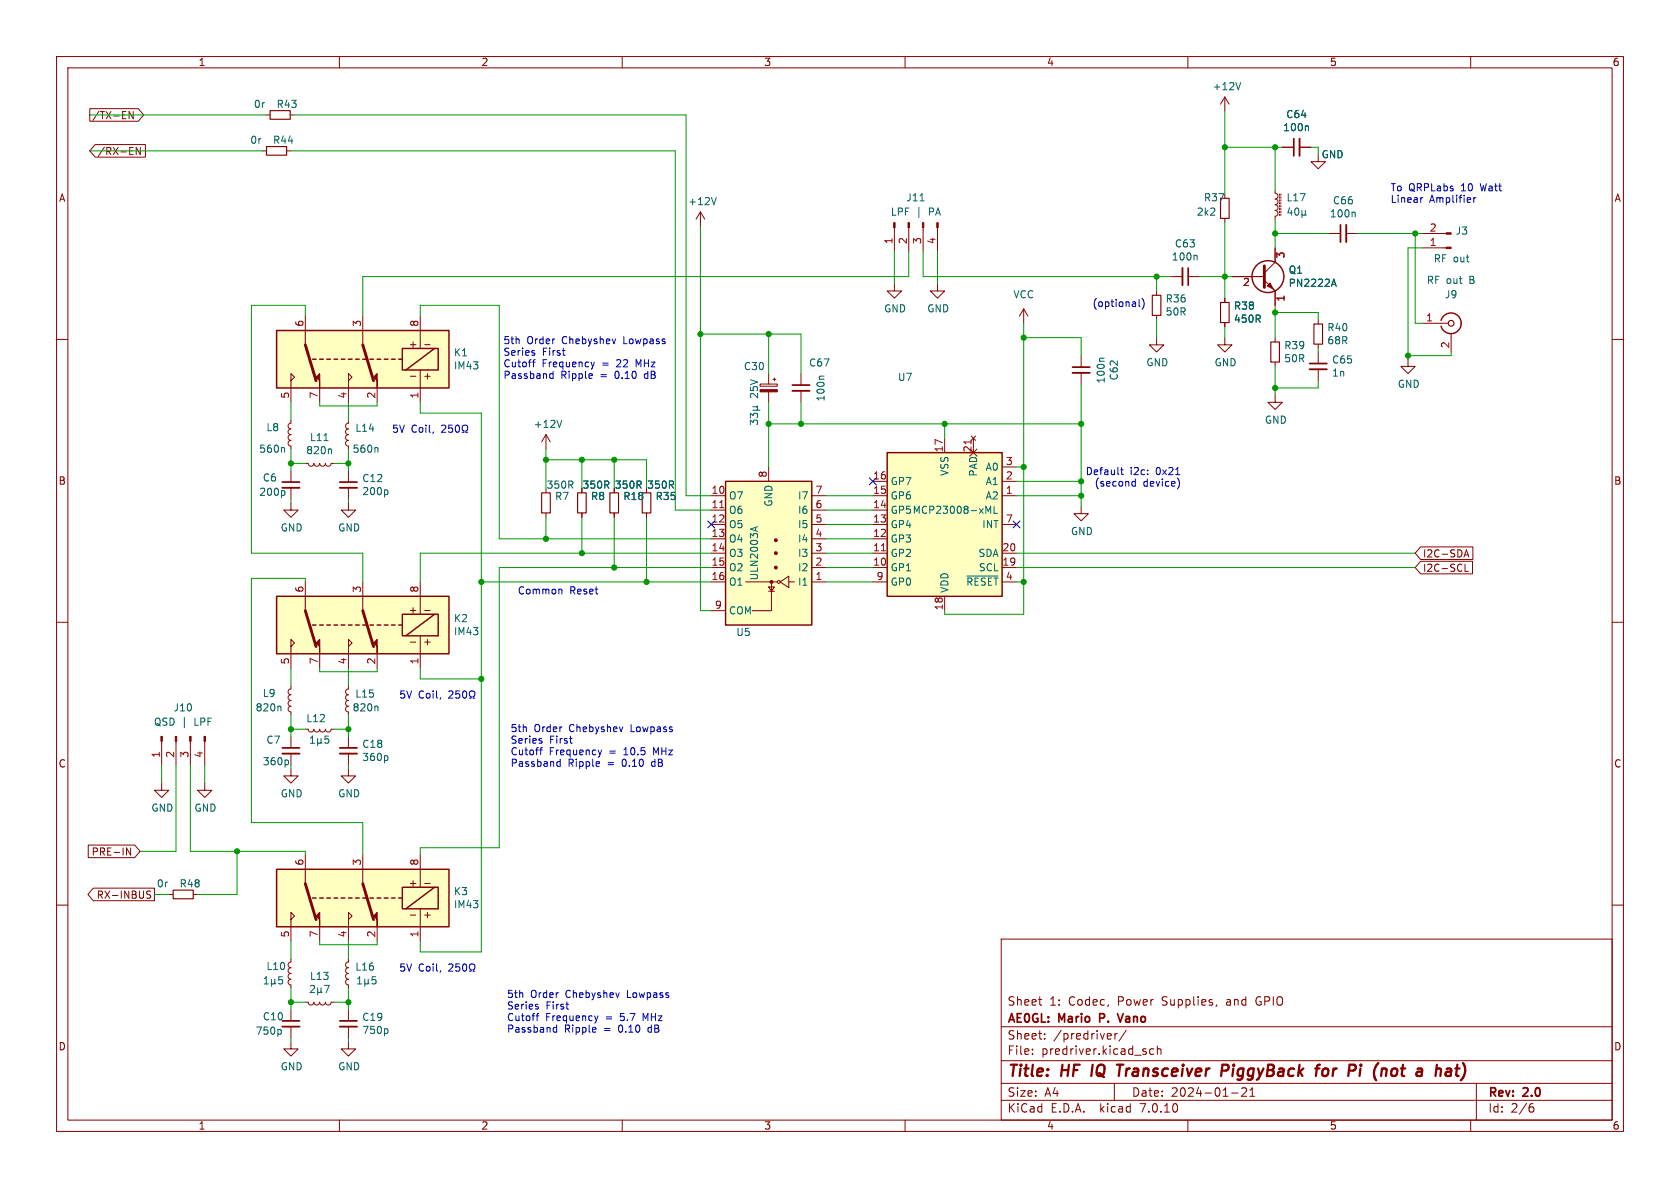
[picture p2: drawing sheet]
<svg xmlns="http://www.w3.org/2000/svg" width="297mm" height="210mm" viewBox="0 0 297 210" stroke-linecap="round" stroke-linejoin="round" font-family="sans-serif">
<g fill="none" stroke="#840000" stroke-width=".18">
<path d="M10 10h277v190h-277zM12 12h273v186h-273zM15.9 19.2h8.6l.9 1.1-.9 1.1h-8.6zM23.5 19.7v1.3l-.7-1.3v1.3M60 10v2M110 10v2M160 10v2M210 10v2M216.5 17.1v2.6M216.5 17.1l-.7 1.3M216.5 17.1l.8 1.3M260 10v2"/>
<path d="M16.8 25.6h8.9v2.2h-8.9l-.9-1.1zM24.8 26.1v1.2l-.7-1.2v1.2M46.4 26.7h.7M47 20.3h.8M50.7 26.7h.7M51.3 20.3h.8M123.8 37.5l-.7 1.2M123.8 37.5v2.5M123.8 37.5l.8 1.2M216.5 38.6v.8M225.4 33.7v.5l.4 .1 .1 .4-.1 .3-.4 .2 .4 .1 .1 .4-.1 .4-.4 .1 .4 .1 .1 .4-.1 .4-.4 .1 .4 .2 .1 .3-.1 .4-.4 .1v.5M226.2 34.3v.2"/>
<path d="M226.2 34.8v.3M226.2 35.3v.3M226.2 35.8v.3M226.2 36.3v.3M226.2 36.8v.3M226.2 37.3v.3M226.2 37.8v.3M226.4 34.3v.2M226.4 34.8v.3M226.4 35.3v.3M226.4 35.8v.3M226.4 36.3v.3"/>
<path d="M226.4 36.8v.3M226.4 37.3v.3M226.4 37.8v.3M226.7 26h2M229.7 26h2.1M233 27.3v1.3h1.3l-1.3 1.2-1.2-1.2h1.2M10 60h2M54 55.9v5.1M64.1 55.9v5.1M74.3 55.9v5.7M158.1 50.2v1.2h1.3l-1.3 1.3-1.3-1.3h1.3M158.1 40.2v4.3"/>
<path d="M160.7 40.2v4.3M163.2 40.2v4.3M165.7 50.2v1.2h1.3l-1.3 1.3-1.2-1.3h1.2M165.7 40.2v4.3M181 54.6l-.8 1.3M181 54.6v2.6M181 54.6l.7 1.3M204.5 59.7v1.3h1.2l-1.2 1.2-1.3-1.2h1.3M204.5 51.4v.8M204.5 55.8v.7M207 48.9h2M210.1 48.9h2"/>
<path d="M216.5 59.7v1.3h1.3l-1.3 1.2-1.2-1.2h1.2M216.5 52.7v.8M216.5 57v.8M217.8 48.9h5.7M223.5 49.5l1.9 1.9v2.6M224.8 50.8l.5 .5M225.4 43.8v2.6l-1.9 1.9M225.4 59.7v.8M233 56.5v.8M234.9 41.3h2.1M238 41.3h2M251.5 41.3h4.2"/>
<path d="M251.5 57.2h4.5M251.5 43.8h4.2M256.5 58.9v3.3M285 60h2M51.4 67.3l.7-.6-.7-.7v5.1M51.4 74.3v.5l-.3 .1-.2 .4 .2 .4 .3 .1-.3 .2-.2 .3 .2 .4 .3 .1-.3 .2-.2 .3 .2 .4 .3 .2-.3 .1-.2 .3 .2 .4 .3 .2v.5M56.5 68.6v2.5M61.6 67.3l.6-.6-.6-.7v5.1M61.6 74.3v.5l-.3 .1-.2 .4 .1 .4 .4 .1-.3 .2-.2 .3 .1 .4 .4 .1-.3 .2-.2 .3 .1 .4 .4 .2-.3 .1-.2 .3 .1 .4 .4 .2v.5M66.7 68.6v2.5M72.5 66.5h1M74.3 65.4v5.7"/>
<path d="M75.1 60.9h.9M96.5 76.8v2.6M96.5 76.8l-.7 1.3M96.5 76.8l.8 1.3M134.4 67.9h3v.4h-3zM135.9 66v1.9M135.9 69.3v1.8M136.7 67.1h.5M136.9 66.8v.5M141.6 66v2.1M141.6 69.1v2M167 77.5v2.5"/>
<path d="M171.4 79.4l1.3 1.2M171.7 77.1l.8 .8M172.1 77.5v2.5M172.5 77.1l-.8 .8M172.7 79.4l-1.3 1.2M191.1 62.9v2M191.1 65.9v2M225.4 69.9v1.2h1.3l-1.3 1.3-1.2-1.3h1.2M225.4 64v.8M233 60.8v.8M233 62.2v2.1M233 65.3v2"/>
<path d="M248.9 63.5v1.3h1.3l-1.3 1.2-1.3-1.2h1.3M51.4 88.9v1.3h1.3l-1.3 1.2-1.2-1.2h1.2M51.4 83.2v2M51.4 86.2v2.1M54 81.9h.5l.1 .4 .4 .1 .3-.1 .2-.4 .1 .4 .4 .1 .4-.1 .1-.4 .2 .4 .3 .1 .4-.1 .1-.4 .2 .4 .3 .1 .4-.1 .1-.4h.6M61.6 88.9v1.3h1.3l-1.3 1.2-1.3-1.2h1.3M61.6 83.2v2M61.6 86.2v2.1M96.5 90.7v.7M102.9 90.7v.7M108.6 90.7v.7M114.3 90.7v.7"/>
<path d="M125.7 87.6h2.6M125.7 97.8h2.6M125.7 95.3h2.6M125.7 92.7h2.6M125.7 90.2h2.6M135.9 82.6v2.5M143.5 87.6h2.5M143.5 97.8h2.5M143.5 95.3h2.5M143.5 92.7h2.5M143.5 90.2h2.5M154.3 87.6h2.5"/>
<path d="M154.3 97.8h2.5M154.3 95.3h2.5M154.3 92.7h2.5M154.3 90.2h2.5M154.3 85.1h2.5M177.2 87.6h2.5M177.2 97.8h2.5M177.2 92.7h2.5M177.2 85.1h2.5M177.2 82.6h2.5M191.1 89.5v1.3h1.3l-1.3 1.3-1.2-1.3h1.2M251.1 99.2h9.2v2.2h-9.2l-.9-1.1z"/>
<path d="M251.1 96.7h9.3v2.2h-9.3l-.9-1.1zM258.8 98.5l.4-1.3 .5 1.3M258.9 98.1h.6M259 99.7v1.3h.6M10 110h2M51.4 114.3l.7-.6-.7-.7v5.1M54 102.9v5.1M56.5 115.6v2.5M61.6 114.3l.6-.6-.6-.7v5.1M64.1 102.9v5.1M66.7 115.6v2.5M72.5 113.5h1"/>
<path d="M74.3 102.9v5.7M74.3 112.4v5.7M75.1 107.9h.9M125.7 108h2.6M125.7 100.3h2.6M125.7 102.9h2.6M131.8 102.9h5.6M135.9 103.8h1l-.5 .7zM135.9 104.5h1M136.4 102.9v5.1h-3.4M137.9 102.9l1.5-1v2zM139.4 102.9h1.1"/>
<path d="M143.5 100.3h2.5M143.5 102.9h2.5M154.3 100.3h2.5M154.3 102.9h2.5M167 105.4v2.6M177.2 100.3h2.5M177.2 102.9h2.5M285 110h2M28.6 138.4v1.3h1.2l-1.2 1.3-1.3-1.3h1.3M28.6 131v4.3M31.1 131v4.3M33.7 131v4.3"/>
<path d="M36.2 138.4v1.3h1.3l-1.3 1.3-1.3-1.3h1.3M36.2 131v4.3M51.4 121.3v.5l-.3 .1-.2 .4 .2 .4 .3 .1-.3 .1-.2 .4 .2 .4 .3 .1-.3 .2-.2 .3 .2 .4 .3 .1-.3 .2-.2 .3 .2 .4 .3 .2v.5M51.4 135.9v1.3h1.3l-1.3 1.2-1.2-1.2h1.2M51.4 130.2v2M51.4 133.2v2.1M54 128.9h.5l.1 .3 .4 .2 .3-.1 .2-.4 .1 .3 .4 .2 .4-.1 .1-.4 .2 .3 .3 .2 .4-.1 .1-.4 .2 .3 .3 .2 .4-.1 .1-.4h.6M61.6 121.3v.5l-.3 .1-.2 .4 .1 .4 .4 .1-.3 .1-.2 .4 .1 .4 .4 .1-.3 .2-.2 .3 .1 .4 .4 .1-.3 .2-.2 .3 .1 .4 .4 .2v.5M61.6 135.9v1.3h1.3l-1.3 1.2-1.3-1.2h1.3M61.6 130.2v2M61.6 133.2v2.1M10 160h2"/>
<path d="M15.6 149.4h8.2l1 1.1-1 1.1h-8.2zM16.5 157h10.8v2.2h-10.8l-1-1.1zM22.4 149.9l.7 1.3v-1.3M25.9 157.9l.7 .5-.2 .4-.5-.1M26.6 157.6l-.4-.1-.3 .3M29.8 158.1h.8M34.2 158.1h.7M54 151.1v5.1M64.1 151.1v5.1M74.3 151.1v5.7M75.1 156.2h.9M285 160h2"/>
<path d="M51.4 162.6l.7-.7-.7-.6v5.1M51.4 169.5v.6l-.3 .1-.2 .3 .2 .4 .3 .2-.3 .1-.2 .4 .2 .3 .3 .2-.3 .1-.2 .4 .2 .3 .3 .2-.3 .1-.2 .4 .2 .4 .3 .1v.5M51.4 178.4v2.1M54 177.2h.5l.1 .3 .4 .2 .3-.2 .2-.3 .1 .3 .4 .2 .4-.2 .1-.3 .2 .3 .3 .2 .4-.2 .1-.3 .2 .3 .3 .2 .4-.2 .1-.3h.6M56.5 163.8v2.6M61.6 169.5v.6l-.3 .1-.2 .3 .1 .4 .4 .2-.3 .1-.2 .4 .1 .3 .4 .2-.3 .1-.2 .4 .1 .3 .4 .2-.3 .1-.2 .4 .1 .4 .4 .1v.5M61.6 162.6l.6-.7-.6-.6v5.1M61.6 178.4v2.1M66.7 163.8v2.6M72.5 161.8h1M74.3 160.7v5.7M177 166h108v32h-108z"/>
<path d="M183.6 176.7h.6M184 177.7h.2M215.1 177.6l-.1 .3M51.4 184.2v1.2h1.3l-1.3 1.3-1.2-1.3h1.2M51.4 181.5v2M60 198v2M61.6 184.2v1.2h1.3l-1.3 1.3-1.3-1.3h1.3M61.6 181.5v2M110 198v2M160 198v2M177 194.5h108M177 191.5h108"/>
<path d="M177 187.5h108M177 181.5h108M182.5 186.3v.1M182.5 185.5v.1M184.7 183.6v.1M184.7 182.8v.1M196.4 182.8l.1 .3-.8 .1M197 191.5v3M197.1 182.7v1M197.5 182.7l-.3 .1-.1 .2M199.1 182.1l-1.3 2M204 185.5l-.5-.1-.3 .3v.4l.2 .2h.6"/>
<path d="M204.6 185.5l.2-.1 .4 .1v.9M204.6 184.9v1.5M210 198v2M217.7 193.2h1.2M220.3 192.4v.5l-.8 .9h.9M221 193.8h.8M221 192.7l.4-.4v1.5M260 198v2M261 191.5v6.5M270.6 195.7h.3l.3 .3-.1 .5-.5 .1M271 195.1l-.4 .1"/>
<circle cx="137.7" cy="102.9" r=".25"/>
</g>
<path d="M193.2 188.2l-.3 2M197.5 188.2h1.1M198 188.2l-.2 2M216 189.3h.8a.55 .55 0 0 0 .4-.5 .55 .55 0 0 0-.3-.6h-.8l-.2 2M233.8 189.3a.55 .55 0 0 1 .5-.4 .55 .55 0 0 1 .5 .4v.5a.57 .57 0 0 1-1 .2M246.2 189a.52 .52 0 0 1 .8 .1M247 189.8a.62 .62 0 0 1-.7 .4M254 189l.2-.1 .5 .1-.1 1.2M257.6 188.2l-.2 1.7M258.6 187.9a2.23 2.23 0 0 1 .1 2.5" fill="none" stroke="#840000" stroke-width=".4"/>
<g fill="none" stroke="#840000" stroke-width=".3">
<path d="M228.7 24.5v3.1M237 39.8v3M210.1 47.4v3M140.1 68.1h3M189.6 64.9h3.1M231.5 64.3h3.1M49.9 85.2h3.1M60.1 85.2h3M49.9 132.2h3.1M60.1 132.2h3M194.4 180h.6M195 179.2h-.6v1.5"/>
<path d="M197.6 179.2l.5 1.5 .5-1.5M49.9 180.5h3.1M60.1 180.5h3"/>
</g>
<g fill="none" stroke="#006464" stroke-width=".18">
<path d="M219.3 14.6l-.4 1.3M126.6 34.9l-.4 1.3M162.7 35.5h.7M228 36.7l-.3 .9h.8M228.3 37.2v.8M229 36.9l.2-.1a.68 .68 0 0 1 .4 .6 .68 .68 0 0 1-.4 .6l-.2-.1-.1-.3zM230.2 37.9l.1 .1h.3l.2-.1M230.2 37.2v1.3M230.8 37.9l.1 .1M230.8 37.2v.7M231.1 22.3l.2 .1v.7M239.4 37.5l.2 .2v.6"/>
<path d="M211.5 45.1l.1 .2v.7M235.5 50.3h.6M235.8 49.3l.4 1.3M50.1 79.1l.2 .2v.7M57.3 77.9h.7M58.4 79.4l.2 .1v.7M66.6 79.1l.2 .2v.7M99.3 74.3l-.4 1.3M132.7 73.8v-.7l.4 .4 .2-.4h.5l.1 .2-.1 .5M132.7 75.1v-.8l.4 .4 .2-.4h.5l.1 .2-.1 .6M133.1 72.5h1.3M133.1 71.9h.6"/>
<path d="M133.7 71.9l.2 .2v.2l-.2 .2M133.9 71.7l-.2 .2M145.7 66.5h-.7l-.2 .2M195.2 63.3h-.6l-.2 .2M50.1 86.7l.3 .3v.3l-.3 .3M68.3 86.6l.3 .2v.4l-.3 .2M133.6 93.2v.6M133.9 93.1l-1.2 .4M174.3 89.5l.4 .9 .4-.9v1.2M175.7 89.5v1.2h.6M170.9 101.8h5.5M49.5 124.8l.2 .2v.7"/>
<path d="M50.8 134.4l.2 .2v.4l-.2 .2M54.9 131.4h.7M54.9 130.5l.3-.4v1.3M56.2 131.2l.1 .2h.3l.2-.2M56.2 130.5v1.3M56.8 131.2l.1 .2M56.8 130.5v.7M58.1 130.1h-.6l-.1 .6 .2-.1 .4 .1 .1 .1v.5l-.2 .1-.5-.1M66.6 124.8l.2 .2v.7M68.3 133.6l.3 .2v.4l-.3 .2M46.7 173.9h.7M46.7 173l.4-.3v1.2"/>
<path d="M48 173.8l.2 .1h.2l.2-.1M48 173.1v1.3M48.6 173.8l.2 .1M48.6 173.1v.7M49.9 172.7h-.6l-.1 .6 .2-.2 .5 .1 .1 .2-.1 .4-.2 .1-.5-.1M54.9 174.3l.5-.1 .2 .4-.8 .9h.8M56.2 174.6v1.3M56.2 175.3l.1 .2h.3l.2-.2M56.8 174.6v.7M56.8 175.3l.1 .2M57.4 174.2h.8l-.5 1.3M63.2 173.9h.7"/>
<path d="M63.2 173l.4-.3v1.2M64.5 173.8l.2 .1h.2l.2-.1M64.5 173.1v1.3M65.1 173.8l.2 .1M65.1 173.1v.7M66.4 172.7h-.6v.6l.1-.2 .5 .1 .1 .2-.1 .4-.2 .1-.4-.1M49.5 182l.2 .2v.4l-.2 .2M68.3 181.9l.3 .2v.4l-.3 .2"/>
</g>
<g fill="none" stroke="#840000" stroke-width=".2">
<path d="M47.8 19.6h3.5v1.5h-3.5zM47.1 25.9h3.6v1.5h-3.6zM215.8 35.1h1.5v3.5h-1.5zM203.7 52.2h1.5v3.6h-1.5zM215.8 53.5h1.5v3.5h-1.5zM232.3 57.3h1.5v3.5h-1.5zM224.7 60.5h1.5v3.5h-1.5zM95.8 87.1h1.5v3.6h-1.5zM102.1 87.1h1.5v3.6h-1.5zM107.8 87.1h1.5v3.6h-1.5zM113.5 87.1h1.6v3.6h-1.6zM30.6 157.4h3.6v1.5h-3.6z"/>
<circle cx="256.5" cy="57.2" r=".51"/>
</g>
<g fill="#ffffc2" stroke="#ffffc2" stroke-width=".18">
<path d="M48.9 105.4h30.5v10.2h-30.5z"/>
<path d="M156.8 80h20.4v25.4h-20.4z"/>
<path d="M48.9 58.4h30.5v10.2h-30.5z"/>
<path d="M128.3 85.1h15.2v25.4h-15.2z"/>
<path d="M48.9 153.7h30.5v10.1h-30.5z"/>
</g>
<g fill="none" stroke="#840000" stroke-width=".25">
<path d="M48.9 58.4h30.5v10.2h-30.5zM254.8 56.6a1.81 1.81 0 0 1 2.8-.9 1.81 1.81 0 0 1 0 2.9 1.81 1.81 0 0 1-2.8-.9M55.2 63.5h.7M56.5 63.5h.6M57.8 63.5h.6M59.1 63.5h.6M60.3 63.5h.7M61.6 63.5h.6M62.9 63.5h.6M64.1 63.5h.7M65.4 63.5h.6M66.7 63.5h.6"/>
<path d="M67.9 63.5h.7M69.2 63.5h.6M70.5 63.5h.6M71.1 61.6h6.4v3.8h-6.4zM76.8 61.6l-5 3.8M128.3 85.1h15.2v25.4h-15.2zM156.8 80h20.4v25.4h-20.4zM48.9 105.4h30.5v10.2h-30.5zM55.2 110.5h.7M56.5 110.5h.6M57.8 110.5h.6M59.1 110.5h.6"/>
<path d="M60.3 110.5h.7M61.6 110.5h.6M62.9 110.5h.6M64.1 110.5h.7M65.4 110.5h.6M66.7 110.5h.6M67.9 110.5h.7M69.2 110.5h.6M70.5 110.5h.6M71.1 108.6h6.4v3.8h-6.4zM76.8 108.6l-5 3.8M48.9 153.7h30.5v10.1h-30.5z"/>
<path d="M55.2 158.8h.7M56.5 158.8h.6M57.8 158.8h.6M59.1 158.8h.6M60.3 158.8h.7M61.6 158.8h.6M62.9 158.8h.6M64.1 158.8h.7M65.4 158.8h.6M66.7 158.8h.6M67.9 158.8h.7M69.2 158.8h.6"/>
<path d="M70.5 158.8h.6M71.1 156.8h6.4v3.9h-6.4zM76.8 156.8l-5 3.9"/>
<circle cx="224.2" cy="48.9" r="2.82"/>
</g>
<path d="M223.5 47v3.8M54 61l1.9 6.3M64.1 61l1.9 6.3M54 108l1.9 6.3M64.1 108l1.9 6.3M54 156.2l1.9 6.4M64.1 156.2l1.9 6.4" fill="none" stroke="#840000" stroke-width=".51"/>
<g fill="#840000" stroke="#840000" stroke-width=".18">
<path d="M66 113.7l.7-.7v2.6v-1.3z"/>
<path d="M55.9 113.7l.6-.7v2.6v-1.3z"/>
<path d="M255.7 41.1h.8v.3h-.8z"/>
<path d="M255.7 43.7h.8v.2h-.8z"/>
<path d="M165.6 39.4h.3v.8h-.3z"/>
<path d="M163.1 39.4h.2v.8h-.2z"/>
<path d="M160.5 39.4h.3v.8h-.3z"/>
<path d="M158 39.4h.2v.8h-.2z"/>
<path d="M224 50.5l.5-.5 .5 1.1z"/>
<path d="M66.7 66v2.6v-1.3l-.7-.6z"/>
<path d="M56.5 66v2.6v-1.3l-.6-.6z"/>
<path d="M134.4 68.9h3v.4h-3z"/>
<path d="M66.7 161.3v2.5v-1.2l-.7-.7z"/>
<path d="M56.5 161.3v2.5v-1.2l-.6-.7z"/>
<path d="M36.1 130.2h.2v.8h-.2z"/>
<path d="M33.5 130.2h.3v.8h-.3z"/>
<path d="M31 130.2h.2v.8h-.2z"/>
<path d="M28.4 130.2h.3v.8h-.3z"/>
<circle cx="137.2" cy="95.5" r=".25"/>
<circle cx="137.2" cy="97.8" r=".25"/>
<circle cx="137.2" cy="100.3" r=".25"/>
<circle cx="136.4" cy="102.9" r=".25"/>
</g>
<path d="M229.7 24.5v3.1M238 39.8v3M209 47.4v3M140.1 69.1h3M189.6 65.9h3.1M231.5 65.3h3.1M49.9 86.2h3.1M60.1 86.2h3M49.9 133.2h3.1M60.1 133.2h3M49.9 181.5h3.1M60.1 181.5h3" fill="none" stroke="#840000" stroke-width=".33"/>
<path d="M171.7 77.8v.7M127.2 89.8h.8M155.8 97.4h.7" fill="none" stroke="#a90000" stroke-width=".18"/>
<g fill="none" stroke="#0000c2" stroke-width=".18">
<path d="M251.5 34.9l-.3 .2M260.5 34.9v.9M260.9 34.9l-.4 .3M201.4 52.9v1.1l.1 .2M201.9 52.7a1.46 1.46 0 0 1 0 2M78.1 75.3l.5-.1 .2 .3-.8 .9h.8M80 75.2h-.6l-.1 .6 .2-.2 .4 .1 .1 .2v.4l-.2 .1-.5-.1M80.7 75.2h.1a.68 .68 0 0 1 .4 .6 .68 .68 0 0 1-.4 .6 .84 .84 0 0 1-.1-1.2zM81.7 76.4h.3v-.2a.54 .54 0 0 1-.3-.8 .54 .54 0 0 1 .8-.2 .58 .58 0 0 1-.1 1v.2h.3M94.1 64h.5M94.4 62.4l.2 .2-.2 .2M94.4 62h.1"/>
<path d="M94.6 63.6l-.3 .2v1.1M97.2 66.8l.2 .1 .4-.1M97.8 65.6v1.3M97.8 66.1l-.4-.1-.2 .2M104.5 64l.3 .9M104.7 66.1v.3l-.6 .1M104.8 64.9l-.1 .3M105.1 64l-.3 .9M198.1 83.1h.5M198.3 82.6v1.1l.3 .2M200.2 85.8l.1 .1h.4M200.7 84.7v1.2"/>
<path d="M200.7 85.2l-.4-.1-.1 .1M207.8 83.9h.8M208.2 84.6a1.49 1.49 0 0 1 0 1.8M99 104.1l.3 .2v.7M79.4 122.3l.4-.2 .3 .4-.8 .9h.8M81.2 122.1h-.6v.6l.1-.1 .5 .1 .1 .2-.1 .4-.2 .1-.4-.1M82 122.2l.1-.1a.68 .68 0 0 1 .4 .7 .68 .68 0 0 1-.4 .6 .84 .84 0 0 1-.1-1.2zM83 123.4h.3v-.2a.54 .54 0 0 1-.3-.8 .54 .54 0 0 1 .8-.2 .58 .58 0 0 1-.2 1v.2h.4M95.4 132.6h.5M95.7 131l.1 .1-.1 .3M95.7 130.5l.1 .1M95.9 132.2l-.3 .1v1.1"/>
<path d="M98.5 135.4l.2 .1 .3-.1M99 134.2v1.3M99 134.7l-.3-.1-.2 .2M105.8 132.6l.3 .8M105.9 134.7l.1 .2-.6 .2M106.1 133.4l-.2 .3M106.4 132.6l-.3 .8M79.4 170.5l.4-.1 .3 .4-.8 .9h.8M81.2 170.4h-.6v.6l.1-.1h.5l.1 .2-.1 .5-.2 .1-.4-.1M82 170.5l.1-.1a.68 .68 0 0 1 .4 .6 .68 .68 0 0 1-.4 .7 .84 .84 0 0 1-.1-1.2zM83 171.7h.3v-.3a.54 .54 0 0 1-.3-.7 .54 .54 0 0 1 .8-.2 .58 .58 0 0 1-.2 .9v.3h.4M94.8 179.6h.5"/>
<path d="M95 178l.2 .1-.2 .3M95 177.5l.1 .1M95.3 179.2l-.3 .1v1.1M105.1 179.6l.3 .8M105.7 179.6l-.3 .8M97.9 182.3l.1 .2 .4-.1M98.4 181.2v1.3M98.4 181.7l-.4-.1-.1 .1M105.3 181.7l.1 .2-.6 .1M105.4 180.4l-.1 .3"/>
</g>
<g fill="none" stroke="#009600" stroke-width=".18">
<path d="M216.5 19.7v14.6M15.9 26.7h30.5M15.9 20.3h31.1M51.4 26.7h68v63.5h6.3M52.1 20.3h69.2v67.3h4.4M216.5 39.4v13.3M216.5 26h10.2M225.4 26v7.7M225.4 38.7v5.1M231.8 26h1.2v1.3M54 55.9v-1.9h-9.6v43.8h19.7v5.1M74.3 55.9v-1.9h14v41.3h37.4"/>
<path d="M123.8 40v68h1.9M123.8 59.1h17.8v6.9M135.9 59.1v6.9M158.1 44.5v5.7M160.7 44.5v4.4h-96.6v7M163.2 44.5v4.4h43.8M165.7 44.5v5.7M181 57.2v51.4h-14v-.6M181 59.7h10.1v3.2M204.5 48.9v2.5M204.5 56.5v3.2M212.1 48.9h5.7"/>
<path d="M216.5 57.8v1.9M225.4 54v5.7M225.4 55.2h7.6v1.3M225.4 41.3h9.5M240 41.3h11.5M250.2 41.3v15.9h1.3M251.5 43.8h-2.6v19.7M51.4 71.1v3.2M51.4 79.4v3.8M56.5 71.1v.7h10.2v-.7M61.6 71.1v3.2M61.6 79.4v3.8"/>
<path d="M74.3 71.1v1.9h10.8v95.3h-10.8v-1.9M96.5 79.4v7M135.9 71.1v11.5M135.9 74.9h55.2M141.6 71.1v3.8M167 74.9v2.6M191.1 67.9v21.6M225.4 64.8v5.1M233 61.6v.6M233 67.3v1.3h-7.6M256.5 62.2v.7h-7.6M51.4 88.3v.6"/>
<path d="M51.4 81.9h2.6M59.1 81.9h2.5M61.6 88.3v.6M96.5 91.4v3.9M96.5 81.3h17.8v5.1M102.9 81.3v5.1M102.9 91.4v6.4M108.6 81.3v5.1M108.6 91.4v8.9M114.3 91.4v11.5M125.7 97.8h-51.4v5.1M146 95.3h8.3"/>
<path d="M146 87.6h8.3M146 97.8h8.3M146 90.2h8.3M146 92.7h8.3M179.7 87.6h11.4M179.7 97.8h70.5M179.7 82.6h1.3M179.7 85.1h11.4M51.4 118.1v3.2M54 102.9v-.7h-9.6v43.2h19.7v5.7M56.5 118.1v.6h10.2v-.6M61.6 118.1v3.2"/>
<path d="M74.3 118.1v1.9h10.8M85.1 102.9h40.6M125.7 100.3h-37.4v49.6h-14v1.2M146 102.9h8.3M146 100.3h8.3M179.7 102.9h1.3M179.7 100.3h70.5M28.6 135.3v3.1M31.1 135.3v15.2h-6.3M33.7 135.3v15.2h20.3v.6M36.2 135.3v3.1M51.4 126.4v3.8"/>
<path d="M51.4 135.3v.6M51.4 128.9h2.6M59.1 128.9h2.5M61.6 126.4v3.8M61.6 135.3v.6M27.3 158.1h2.5M41.9 150.5v7.6h-7M51.4 166.4v3.1M51.4 174.6v3.8M51.4 177.2h2.6M56.5 166.4v.6h10.2v-.6M59.1 177.2h2.5"/>
<path d="M61.6 166.4v3.1M61.6 174.6v3.8M51.4 183.5v.7M61.6 183.5v.7"/>
</g>
<path d="M125.1 92.1l1.2 1.2M126.3 92.1l-1.2 1.2M153.7 84.5l1.2 1.2M154.9 84.5l-1.2 1.2M179.1 92.1l1.2 1.2M180.3 92.1l-1.2 1.2" fill="none" stroke="#000084" stroke-width=".18"/>
<g fill="#009600" stroke="#009600" stroke-width=".18">
<circle cx="51.4" cy="128.9" r=".46"/>
<circle cx="85.1" cy="120" r=".46"/>
<circle cx="85.1" cy="102.9" r=".46"/>
<circle cx="61.6" cy="128.9" r=".46"/>
<circle cx="96.5" cy="95.3" r=".46"/>
<circle cx="96.5" cy="81.3" r=".46"/>
<circle cx="61.6" cy="81.9" r=".46"/>
<circle cx="102.9" cy="81.3" r=".46"/>
<circle cx="41.9" cy="150.5" r=".46"/>
<circle cx="51.4" cy="177.2" r=".46"/>
<circle cx="61.6" cy="177.2" r=".46"/>
<circle cx="51.4" cy="81.9" r=".46"/>
<circle cx="108.6" cy="81.3" r=".46"/>
<circle cx="123.8" cy="59.1" r=".46"/>
<circle cx="135.9" cy="59.1" r=".46"/>
<circle cx="114.3" cy="102.9" r=".46"/>
<circle cx="108.6" cy="100.3" r=".46"/>
<circle cx="135.9" cy="74.9" r=".46"/>
<circle cx="141.6" cy="74.9" r=".46"/>
<circle cx="102.9" cy="97.8" r=".46"/>
<circle cx="204.5" cy="48.9" r=".46"/>
<circle cx="216.5" cy="48.9" r=".46"/>
<circle cx="216.5" cy="26" r=".46"/>
<circle cx="225.4" cy="26" r=".46"/>
<circle cx="225.4" cy="41.3" r=".46"/>
<circle cx="225.4" cy="55.2" r=".46"/>
<circle cx="191.1" cy="74.9" r=".46"/>
<circle cx="167" cy="74.9" r=".46"/>
<circle cx="181" cy="59.7" r=".46"/>
<circle cx="181" cy="102.9" r=".46"/>
<circle cx="181" cy="82.6" r=".46"/>
<circle cx="191.1" cy="87.6" r=".46"/>
<circle cx="250.2" cy="41.3" r=".46"/>
<circle cx="248.9" cy="62.9" r=".46"/>
<circle cx="191.1" cy="85.1" r=".46"/>
<circle cx="225.4" cy="68.6" r=".46"/>
</g>
<g font-size="2.8" fill="#840000">
<text x="178" y="190.9">Title:</text>
<text x="187.7" y="190.9">HF</text>
<text x="193.8" y="190.9">IQ</text>
<text x="199.2" y="190.9">Transceiver</text>
<text x="218.3" y="190.9">PiggyBack</text>
<text x="235.9" y="190.9">for</text>
<text x="242.4" y="190.9">Pi</text>
<text x="247.7" y="190.9">(not</text>
<text x="256.1" y="190.9">a</text>
</g>
<g font-size="2.1" fill="#840000">
<text x="178" y="178">Sheet</text>
<text x="185.5" y="178">1:</text>
<text x="189" y="178">Codec,</text>
<text x="197.8" y="178">Power</text>
<text x="205.7" y="178">Supplies,</text>
<text x="217.2" y="178">and</text>
<text x="222.6" y="178">GPIO</text>
<text x="178" y="184">Sheet:</text>
<text x="178" y="181.2">AE0GL:</text>
<text x="186.2" y="184">/predriver/</text>
<text x="187.2" y="181.2">Mario</text>
<text x="195.1" y="181.2">P.</text>
<text x="199" y="181.2">Vano</text>
<text x="178" y="186.7">File:</text>
<text x="184.1" y="186.7">predriver.kicad_sch</text>
<text x="178" y="196.9">KiCad</text>
<text x="178" y="194.1">Size:</text>
<text x="184.7" y="194.1">A4</text>
<text x="185.7" y="196.9">E.D.A.</text>
<text x="194.6" y="196.9">kicad</text>
<text x="200" y="194.1">Date:</text>
<text x="201.8" y="196.9">7.0.10</text>
<text x="207" y="194.1">2024-01-21</text>
<text x="263" y="194.3">Rev:</text>
<text x="263" y="196.9">Id:</text>
<text x="267.1" y="196.9">2/6</text>
<text x="269.4" y="194.3">2.0</text>
</g>
<g font-size="1.8" fill="#840000">
<text x="35" y="11.9">1</text>
<text x="85" y="11.9">2</text>
<text x="135" y="11.9">3</text>
<text x="185" y="11.9">4</text>
<text x="235" y="11.9">5</text>
<text x="285" y="11.9">6</text>
<text x="16.2" y="21.3">/TX-EN</text>
<text x="17.1" y="27.6">/RX-EN</text>
<text x="10.3" y="35.9">A</text>
<text x="285.3" y="35.9">A</text>
<text x="72.1" y="61.7">+</text>
<text x="74.9" y="67.3">+</text>
<text x="10.3" y="85.9">B</text>
<text x="102.9" y="86.6">350R</text>
<text x="108.6" y="86.6">350R</text>
<text x="114.3" y="86.6">350R</text>
<text x="285.3" y="85.9">B</text>
<text x="251.5" y="101.3">I2C-SCL</text>
<text x="251.5" y="98.7">I2C-SDA</text>
<text x="72.1" y="108.7">+</text>
<text x="74.9" y="114.3">+</text>
<text x="10.3" y="135.9">C</text>
<text x="285.3" y="135.9">C</text>
<text x="16.1" y="151.4">PRE-IN</text>
<text x="17" y="159.1">RX-INBUS</text>
<text x="72.1" y="157">+</text>
<text x="74.9" y="162.5">+</text>
<text x="10.3" y="185.9">D</text>
<text x="285.3" y="185.9">D</text>
<text x="35" y="199.9">1</text>
<text x="85" y="199.9">2</text>
<text x="135" y="199.9">3</text>
<text x="185" y="199.9">4</text>
<text x="235" y="199.9">5</text>
<text x="285" y="199.9">6</text>
</g>
<g font-size="1.8" fill="#006464">
<text x="214.3" y="16.2">+12V</text>
<text x="44.8" y="19.3">0r</text>
<text x="48.8" y="19.3">R43</text>
<text x="226.7" y="23.4">100n</text>
<text x="227.3" y="21.1">C64</text>
<text x="44.1" y="25.6">0r</text>
<text x="48.2" y="25.6">R44</text>
<text x="233.5" y="28.2">GND</text>
<text x="160.1" y="35.8">J11</text>
<text x="212.7" y="35.8">R37</text>
<text x="227.3" y="35.8">L17</text>
<text x="121.6" y="36.5">+12V</text>
<text x="157.4" y="38.3">LPF</text>
<text x="161.9" y="38.3">|</text>
<text x="164.3" y="38.3">PA</text>
<text x="211.5" y="38.3">2k2</text>
<text x="235" y="38.6">100n</text>
<text x="235.5" y="36.3">C66</text>
<text x="257.3" y="41.7">J3</text>
<text x="207.1" y="46.3">100n</text>
<text x="207.6" y="43.9">C63</text>
<text x="253.4" y="46.6">RF out</text>
<text x="179.1" y="52.9">VCC</text>
<text x="206" y="53.7">R36</text>
<text x="227.7" y="50.9">PN2222A</text>
<text x="227.7" y="48.6">Q1</text>
<text x="252.1" y="50.4">RF out</text>
<text x="255.3" y="52.9">J9</text>
<text x="259.9" y="50.4">B</text>
<text x="156.2" y="55.4">GND</text>
<text x="163.8" y="55.4">GND</text>
<text x="206" y="56">50R</text>
<text x="218" y="57.3">450R</text>
<text x="218" y="54.9">R38</text>
<text x="234.6" y="58.8">R40</text>
<text x="80.1" y="63.2">K1</text>
<text x="80.1" y="65.5">IM43</text>
<text x="131.4" y="65.6">C30</text>
<text x="142.9" y="65">C67</text>
<text x="202.6" y="64.9">GND</text>
<text x="214.6" y="64.9">GND</text>
<text x="226.9" y="61.9">R39</text>
<text x="226.9" y="64.2">50R</text>
<text x="234.6" y="61.1">68R</text>
<text x="235.4" y="64.5">C65</text>
<text x="134.2" y="70.4" transform="rotate(-90 134.2 70.4)">25V</text>
<text x="146" y="71.1" transform="rotate(-90 146 71.1)">100n</text>
<text x="158.6" y="67.5">U7</text>
<text x="195.5" y="67.9" transform="rotate(-90 195.5 67.9)">100n</text>
<text x="197.8" y="67.4" transform="rotate(-90 197.8 67.4)">C62</text>
<text x="235.4" y="66.8">1n</text>
<text x="247" y="68.8">GND</text>
<text x="47" y="76.4">L8</text>
<text x="62.7" y="76.5">L14</text>
<text x="94.3" y="75.8">+12V</text>
<text x="223.5" y="75.1">GND</text>
<text x="45.7" y="80.2">560n</text>
<text x="54" y="80.5">820n</text>
<text x="54.7" y="78.2">L11</text>
<text x="62.2" y="80.2">560n</text>
<text x="174.2" y="83.4">A0</text>
<text x="45.7" y="87.9">200p</text>
<text x="46.4" y="85.3">C6</text>
<text x="63.9" y="87.7">200p</text>
<text x="63.9" y="85.4">C12</text>
<text x="96.5" y="86.6">350R</text>
<text x="98" y="88.6">R7</text>
<text x="104.4" y="88.6">R8</text>
<text x="110.1" y="88.6">R18</text>
<text x="115.8" y="88.6">R35</text>
<text x="128.8" y="88.5">O7</text>
<text x="136.8" y="89.7" transform="rotate(-90 136.8 89.7)">GND</text>
<text x="141" y="88.5">I7</text>
<text x="157.4" y="88.5">GP6</text>
<text x="157.4" y="86">GP7</text>
<text x="167.9" y="84.2" transform="rotate(-90 167.9 84.2)">VSS</text>
<text x="172.9" y="84.3" transform="rotate(-90 172.9 84.3)">PAD</text>
<text x="174.2" y="88.5">A2</text>
<text x="174.2" y="86">A1</text>
<text x="49.5" y="94.2">GND</text>
<text x="59.7" y="94.2">GND</text>
<text x="128.8" y="91">O6</text>
<text x="128.8" y="93.6">O5</text>
<text x="141" y="93.6">I5</text>
<text x="141" y="91">I6</text>
<text x="157.4" y="93.6">GP4</text>
<text x="157.4" y="91">GP5 MCP23008-xML</text>
<text x="173.6" y="93.6">INT</text>
<text x="189.2" y="94.8">GND</text>
<text x="128.8" y="96.1">O4</text>
<text x="128.8" y="98.7">O3</text>
<text x="128.8" y="101.2">O2</text>
<text x="141" y="101.2">I2</text>
<text x="141" y="98.7">I3</text>
<text x="141" y="96.1">I4</text>
<text x="157.4" y="101.2">GP1</text>
<text x="157.4" y="98.7">GP2</text>
<text x="157.4" y="96.1">GP3</text>
<text x="172.9" y="98.7">SDA</text>
<text x="172.9" y="101.2">SCL</text>
<text x="128.8" y="103.7">O1</text>
<text x="134.2" y="102.7" transform="rotate(-90 134.2 102.7)">ULN2003A</text>
<text x="141" y="103.7">I1</text>
<text x="157.4" y="103.7">GP0</text>
<text x="167.9" y="104.9" transform="rotate(-90 167.9 104.9)">VDD</text>
<text x="170.7" y="103.7">~{RESET}</text>
<text x="80.1" y="110.2">K2</text>
<text x="80.1" y="112.5">IM43</text>
<text x="128.8" y="108.8">COM</text>
<text x="130.1" y="112.6">U5</text>
<text x="30.6" y="126">J10</text>
<text x="45.1" y="126">820n</text>
<text x="46.4" y="123.4">L9</text>
<text x="62.2" y="126">820n</text>
<text x="62.7" y="123.5">L15</text>
<text x="27.1" y="128.5">QSD |</text>
<text x="34.5" y="128.5">LPF</text>
<text x="47" y="131.7">C7</text>
<text x="54.1" y="127.9">L12</text>
<text x="46.4" y="135.5">360p</text>
<text x="63.9" y="134.7">360p</text>
<text x="63.9" y="132.4">C18</text>
<text x="26.7" y="143.7">GND</text>
<text x="34.3" y="143.7">GND</text>
<text x="49.5" y="141.1">GND</text>
<text x="59.7" y="141.1">GND</text>
<text x="27.6" y="157.1">0r</text>
<text x="31.7" y="157.1">R48</text>
<text x="80.1" y="158.4">K3</text>
<text x="80.1" y="160.8">IM43</text>
<text x="47" y="171.7">L10</text>
<text x="54.7" y="173.4">L13</text>
<text x="62.7" y="171.8">L16</text>
<text x="45.1" y="183.1">750p</text>
<text x="46.4" y="180.6">C10</text>
<text x="63.9" y="183">750p</text>
<text x="63.9" y="180.7">C19</text>
<text x="49.5" y="189.4">GND</text>
<text x="59.7" y="189.4">GND</text>
</g>
<g font-size="1.8" fill="#0000c2">
<text x="245.7" y="33.9">To QRPLabs</text>
<text x="245.7" y="35.9">Linear</text>
<text x="252.7" y="35.9">Amplifier</text>
<text x="258.4" y="33.9">10</text>
<text x="262" y="33.9">Watt</text>
<text x="193" y="54.4">(optional)</text>
<text x="88.9" y="60.9">5th</text>
<text x="88.9" y="63">Series</text>
<text x="88.9" y="65">Cutoff</text>
<text x="93.2" y="60.9">Order</text>
<text x="95.8" y="65">Frequency</text>
<text x="95.9" y="63">First</text>
<text x="99.5" y="60.9">Chebyshev</text>
<text x="106.5" y="65">=</text>
<text x="109.3" y="65">22</text>
<text x="110.5" y="60.9">Lowpass</text>
<text x="112.9" y="65">MHz</text>
<text x="88.9" y="67.1">Passband</text>
<text x="99.1" y="67.1">Ripple</text>
<text x="106.2" y="67.1">=</text>
<text x="109" y="67.1">0.10</text>
<text x="114.4" y="67.1">dB</text>
<text x="69.2" y="76.6">5V</text>
<text x="72.7" y="76.6">Coil,</text>
<text x="191.8" y="84.1">Default</text>
<text x="193.4" y="86.1">(second</text>
<text x="199.8" y="84.1">i2c:</text>
<text x="202.1" y="86.1">device)</text>
<text x="204.5" y="84.1">0x21</text>
<text x="91.4" y="105.2">Common</text>
<text x="100.7" y="105.2">Reset</text>
<text x="70.5" y="123.6">5V</text>
<text x="74" y="123.6">Coil,</text>
<text x="90.2" y="129.5">5th</text>
<text x="90.2" y="131.6">Series</text>
<text x="94.4" y="129.5">Order</text>
<text x="97.1" y="131.6">First</text>
<text x="100.7" y="129.5">Chebyshev</text>
<text x="111.8" y="129.5">Lowpass</text>
<text x="90.2" y="133.6">Cutoff</text>
<text x="90.2" y="135.6">Passband</text>
<text x="97.1" y="133.6">Frequency</text>
<text x="100.4" y="135.6">Ripple</text>
<text x="107.5" y="135.6">=</text>
<text x="107.8" y="133.6">=</text>
<text x="110.3" y="135.6">0.10</text>
<text x="110.6" y="133.6">10.5</text>
<text x="115.7" y="135.6">dB</text>
<text x="116" y="133.6">MHz</text>
<text x="70.5" y="171.8">5V</text>
<text x="74" y="171.8">Coil,</text>
<text x="89.5" y="176.5">5th</text>
<text x="89.5" y="178.5">Series</text>
<text x="93.8" y="176.5">Order</text>
<text x="96.5" y="178.5">First</text>
<text x="100.1" y="176.5">Chebyshev</text>
<text x="111.1" y="176.5">Lowpass</text>
<text x="89.5" y="180.6">Cutoff</text>
<text x="89.5" y="182.6">Passband</text>
<text x="96.5" y="180.6">Frequency</text>
<text x="99.8" y="182.6">Ripple</text>
<text x="106.9" y="182.6">=</text>
<text x="107.2" y="180.6">=</text>
<text x="109.6" y="182.6">0.10</text>
<text x="109.9" y="180.6">5.7</text>
<text x="114.1" y="180.6">MHz</text>
<text x="115" y="182.6">dB</text>
</g>
<g font-size="1.8" fill="#a90000">
<text x="252.7" y="41">2</text>
<text x="157.9" y="43.3" transform="rotate(-90 157.9 43.3)">1</text>
<text x="160.4" y="43.3" transform="rotate(-90 160.4 43.3)">2</text>
<text x="162.9" y="43.3" transform="rotate(-90 162.9 43.3)">3</text>
<text x="165.5" y="43.3" transform="rotate(-90 165.5 43.3)">4</text>
<text x="227.4" y="45.8" transform="rotate(-90 227.4 45.8)">3</text>
<text x="252.7" y="43.6">1</text>
<text x="219.6" y="50.9">2</text>
<text x="227.4" y="53.4" transform="rotate(-90 227.4 53.4)">1</text>
<text x="53.7" y="57.9" transform="rotate(-90 53.7 57.9)">6</text>
<text x="63.9" y="57.9" transform="rotate(-90 63.9 57.9)">3</text>
<text x="74" y="57.9" transform="rotate(-90 74 57.9)">8</text>
<text x="252" y="56.9">1</text>
<text x="256.3" y="61.7" transform="rotate(-90 256.3 61.7)">2</text>
<text x="51.2" y="70.6" transform="rotate(-90 51.2 70.6)">5</text>
<text x="56.3" y="70.6" transform="rotate(-90 56.3 70.6)">7</text>
<text x="61.3" y="70.6" transform="rotate(-90 61.3 70.6)">4</text>
<text x="66.4" y="70.6" transform="rotate(-90 66.4 70.6)">2</text>
<text x="74" y="70.6" transform="rotate(-90 74 70.6)">1</text>
<text x="166.8" y="80.1" transform="rotate(-90 166.8 80.1)">17</text>
<text x="171.8" y="80.1" transform="rotate(-90 171.8 80.1)">21</text>
<text x="177.7" y="82.3">3</text>
<text x="125.7" y="87.4">10</text>
<text x="125.7" y="89.9">11</text>
<text x="135.6" y="84.5" transform="rotate(-90 135.6 84.5)">8</text>
<text x="144.1" y="89.9">6</text>
<text x="144.1" y="87.4">7</text>
<text x="154.3" y="89.9">14</text>
<text x="154.3" y="87.4">15</text>
<text x="154.3" y="84.8">16</text>
<text x="177.7" y="87.4">1</text>
<text x="177.7" y="84.8">2</text>
<text x="125.7" y="92.5">12</text>
<text x="125.7" y="95">13</text>
<text x="144.1" y="95">4</text>
<text x="144.1" y="92.5">5</text>
<text x="154.3" y="95">12</text>
<text x="154.3" y="92.5">13</text>
<text x="177.7" y="92.5">7</text>
<text x="125.7" y="97.5">14</text>
<text x="125.7" y="100.1">15</text>
<text x="144.1" y="100.1">2</text>
<text x="144.1" y="97.5">3</text>
<text x="154.3" y="100.1">10</text>
<text x="154.3" y="97.5">11</text>
<text x="177.1" y="100.1">19</text>
<text x="177.1" y="97.5">20</text>
<text x="53.7" y="104.8" transform="rotate(-90 53.7 104.8)">6</text>
<text x="63.9" y="104.8" transform="rotate(-90 63.9 104.8)">3</text>
<text x="74" y="104.8" transform="rotate(-90 74 104.8)">8</text>
<text x="125.7" y="102.6">16</text>
<text x="126.3" y="107.7">9</text>
<text x="144.1" y="102.6">1</text>
<text x="154.9" y="102.6">9</text>
<text x="166.8" y="108" transform="rotate(-90 166.8 108)">18</text>
<text x="177.7" y="102.6">4</text>
<text x="51.2" y="117.5" transform="rotate(-90 51.2 117.5)">5</text>
<text x="56.3" y="117.5" transform="rotate(-90 56.3 117.5)">7</text>
<text x="61.3" y="117.5" transform="rotate(-90 61.3 117.5)">4</text>
<text x="66.4" y="117.5" transform="rotate(-90 66.4 117.5)">2</text>
<text x="74" y="117.5" transform="rotate(-90 74 117.5)">1</text>
<text x="28.3" y="134.1" transform="rotate(-90 28.3 134.1)">1</text>
<text x="30.9" y="134.1" transform="rotate(-90 30.9 134.1)">2</text>
<text x="33.4" y="134.1" transform="rotate(-90 33.4 134.1)">3</text>
<text x="35.9" y="134.1" transform="rotate(-90 35.9 134.1)">4</text>
<text x="53.7" y="153.1" transform="rotate(-90 53.7 153.1)">6</text>
<text x="63.9" y="153.1" transform="rotate(-90 63.9 153.1)">3</text>
<text x="74" y="153.1" transform="rotate(-90 74 153.1)">8</text>
<text x="51.2" y="165.8" transform="rotate(-90 51.2 165.8)">5</text>
<text x="56.3" y="165.8" transform="rotate(-90 56.3 165.8)">7</text>
<text x="61.3" y="165.8" transform="rotate(-90 61.3 165.8)">4</text>
<text x="66.4" y="165.8" transform="rotate(-90 66.4 165.8)">2</text>
<text x="74" y="165.8" transform="rotate(-90 74 165.8)">1</text>
</g>
</svg>
